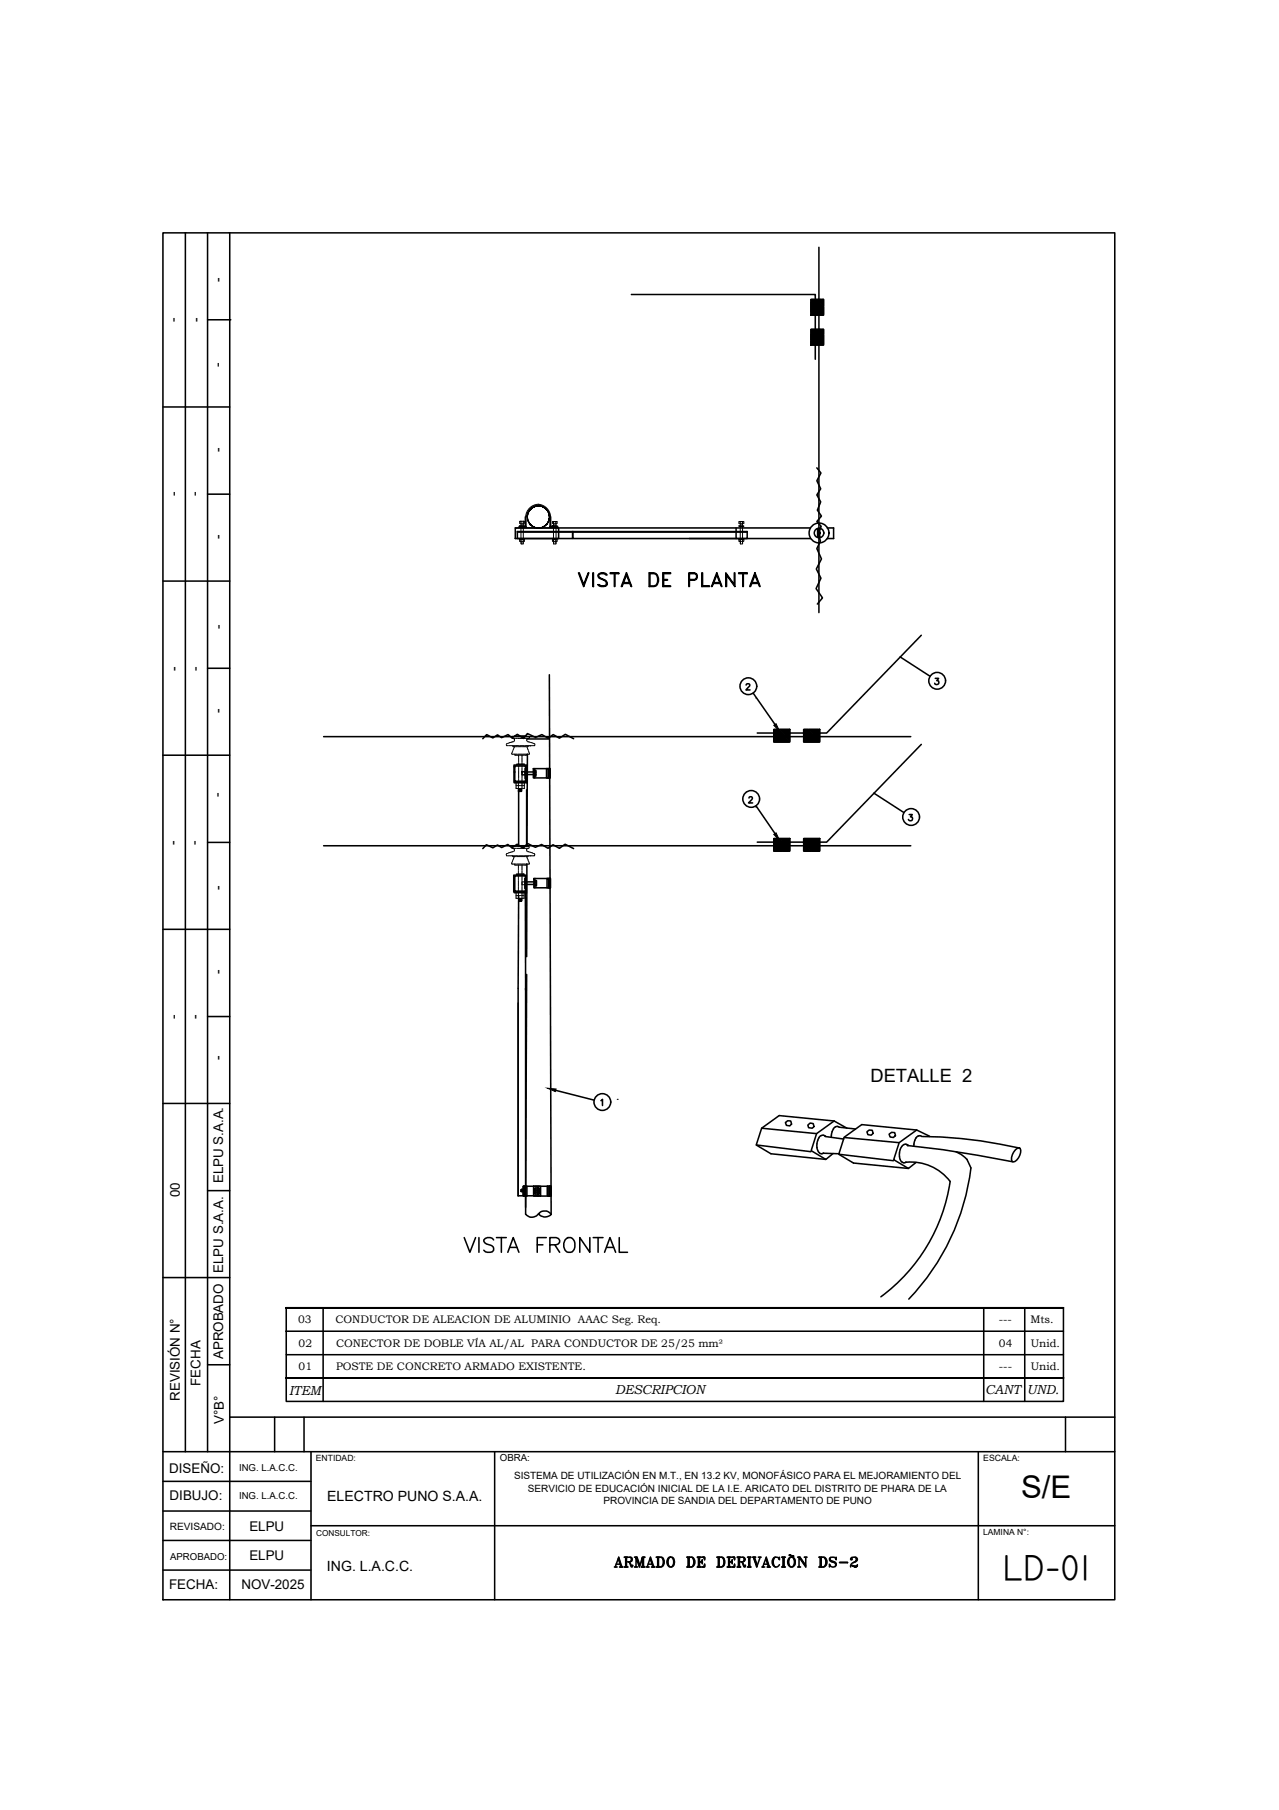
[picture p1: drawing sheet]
<svg xmlns="http://www.w3.org/2000/svg" width="210mm" height="297mm" viewBox="0 0 210 297" stroke-linecap="round" stroke-linejoin="round" font-family="sans-serif">
<!-- layer: 0 -->
<g fill="none" stroke="#000" stroke-width=".25">
<path d="M26.7 38.2h156.3v224.3h-156.3zM30.4 38.2v200M34.1 38.2v200M37.7 38.2v194.4M34.1 52.5h3.6M37.7 52.5h.1M103.6 48.3h30.2v.8M133.1 49.1h2.1v2.6h-2.1zM133.1 54h2.1v2.6h-2.1zM133.1 51.6l.1 .1M133.1 51.5l.3 .2M133.1 51.3l.4 .4"/>
<path d="M133.1 51.1l.6 .6M133.1 50.9l.8 .8M133.1 50.7l1 1M133.1 50.6l1.1 1.1M133.1 50.4l1.3 1.3M133.1 50.2l1.5 1.5M133.1 50.1l1.7 1.6M133.1 49.9l1.8 1.8M133.1 49.7l2 2M133.1 49.6l2.1 2M133.1 49.4l2.1 2M133.1 49.2l2.1 2.1"/>
<path d="M133.1 56.5l.1 .1M133.1 56.4l.3 .2M133.1 56.2l.4 .4M133.1 56l.6 .6M133.1 55.8l.8 .8M133.1 55.7l1 .9M133.1 55.5l1.1 1.1M133.1 55.3l1.3 1.3M133.1 55.1l1.5 1.5M133.1 55l1.7 1.6M133.1 54.8l1.8 1.8M133.1 54.6l2 2"/>
<path d="M133.1 54.5l2.1 2M133.1 54.3l2.1 2M133.1 54.1l2.1 2.1M133.2 49.1l2 2M133.2 54l2 2M133.4 49.1l1.8 1.8M133.4 54l1.8 1.8M133.5 49.1l1.7 1.6M133.5 54l1.7 1.7M133.7 49.1l1.5 1.5M133.7 54l1.5 1.5M133.8 51.7v2.3"/>
<path d="M133.8 56.6v2.4M133.9 49.1l1.3 1.3M133.9 54l1.3 1.3M134.1 49.1l1.1 1.1M134.1 54l1.1 1.1M134.2 49.1l1 .9M134.2 54l1 1M134.4 40.6v59.9M134.4 49.1l.8 .8M134.4 54l.8 .8M134.6 49.1l.6 .6M134.6 54l.6 .6"/>
<path d="M134.7 49.1l.5 .4M134.7 54l.5 .4M134.9 49.1l.3 .2M134.9 54l.3 .3M135.1 49.1l.1 .1M135.1 54l.1 .1M26.7 66.8h11M134.1 76.8l.6 .8-.6 1.3 .6 1.3-.6 1 .6 1.2-.6 1.3 .7 1-.7 .9 .7 .8-.5 1.1 .3 1.3-.5 1.2 .7 1.7-.8 1.7 .7 1.5-.8 1.7 1.1 1.5-.9 1M26.7 95.4h11M34.1 81.1h3.6M84.6 86.6h7.1v1.8h-7.1zM84.6 86.6h48.4"/>
<path d="M84.9 87.2h9.1v1.2h-9.1zM84.9 87.3h9.1M86.2 86.5h.1M86.2 84.8v1.6h-1v.1h1.1M90.2 86.4h.1M90.4 86.5h.1M90.4 84.8v1.6h1.1v.1h-1.3M94 87.2h28.6v1.2h-28.6zM94 87.3h28.6M113.1 88.4h19.9M120.8 86.6v1.8M134.2 86.9h.1"/>
<path d="M134.2 86.9v1.2M134.2 88.1l.2 .1 .1-.1M134.2 86.9l.2-.2 .1 .2M134.5 86.9v1.2h-.2M135.7 86.6h1.1v1.8h-1.1M34.1 109.7h3.6M90.2 110.7l.3 88.6M122.5 112.4a.3 .3 0 0 1 .3-.2 .3 .3 0 0 1 .2 .3l-.6 .7h.7M123.6 113.7l3.6 5.2M127 119.7h2.6v2.1h-2.6zM127 119.9l1.8 1.9M127 119.7l2 2.1"/>
<path d="M127.1 119.7l2.1 2.1M127.3 119.7l2.1 2.1M127.5 119.7l2 2.1M127.6 119.7l2 2M127.8 119.7l1.8 1.8M128 119.7l1.6 1.6M128.2 119.7l1.4 1.4M128.3 119.7l1.3 1.3M128.5 119.7l1.1 1.1M128.7 119.7l.9 .9M128.8 119.7l.8 .7M129 119.7l.6 .6"/>
<path d="M129.2 119.7l.4 .4M129.4 119.7l.2 .2M129.5 119.7h.1M131.9 119.7h2.6v2.1h-2.6zM131.9 119.9l1.9 1.9M131.9 119.7l2 2.1M132 119.7l2.1 2.1M132.2 119.7l2.1 2.1M132.4 119.7l2 2.1M132.5 119.7l2 2M132.7 119.7l1.8 1.8M132.9 119.7l1.6 1.6"/>
<path d="M133.1 119.7l1.4 1.4M133.3 119.7l1.2 1.3M133.4 119.7l1.1 1.1M133.6 119.7l.9 .9M133.8 119.7l.7 .7M133.9 119.7l.6 .6M134.1 119.7l.4 .4M134.3 119.7l.2 .2M134.5 119.7h.1M147.7 107.8l4.9 3.2M151.2 104.3l-15.5 16h-1.2M153.5 111.3h.5l-.3 .4a.34 .34 0 0 1 .4 .3 .34 .34 0 0 1-.3 .4 .34 .34 0 0 1-.4-.3"/>
<path d="M26.7 123.9h11M34.1 138.2h3.6M53.1 120.9h96.4M53.1 138.8h96.4M79.2 139.3l.6-.7 1.1 .5 .7-.4 .7 .4 1-.5 .7 .5 .9-.6 1 .7 .7-.8 1.3 .7 1-.5 1 .6 .8-.6 1.1 .6 .9-.7 1.4 .8M79.2 121.2l.7-.6 1 .5 .7-.5 .7 .5 1.1-.5 .6 .5 .9-.6 1 .7 .7-.8 1.3 .6 1-.4 1 .5 .9-.5 1 .5 1-.6 1.3 .7M84.4 125.8h.1M84.4 126.7h.1M84.4 128.3v.2h1.8v-.2M84.5 125.7h1.8v2.5h-1.8zM84.8 125.5v-.1h1.2v.1M85.1 129.6v9.2"/>
<path d="M85.7 126.6h.5v.6h-.5zM86.3 126.1h-.1v1.7h.1M86.4 128.3v-2.8h-2v2.8h2v.2M86.4 129.6v9.2M86.5 126.7h1M86.5 127.1h1M86.6 121.3h3.6M86.6 123.8l-.1 15.1M87.5 126.1h2.7v1.6h-2.7zM87.7 126.4h.3v1h-.3M87.7 126.1v1.6M87.7 126.7h.3"/>
<path d="M87.7 127.1h.3M89.7 126.1h.5v1.6h-.5zM89.9 126.1v1.6M90.1 126.1v1.6M90.2 126.1v1.6M122.9 131l.1-.2h.3l.2 .2-.7 .8h.7M124.1 132.2l3.1 4.6M124.3 120.3h2.7l1.5 1.5M124.3 138.2h2.7l1.5 1.5M127 137.6h2.6v2.1h-2.6zM127 139.6l.1 .1M127 139.4l.3 .3"/>
<path d="M127 139.2l.5 .5M127 139.1l.6 .6M127 138.9l.8 .8M127 138.7l1 1M127 138.5l1.1 1.2M127 138.4l1.3 1.3M127 138l1.7 1.7M127 137.9l1.8 1.8M127 137.7l2 2M127 121.7l.1 .1M127 121.5l.3 .3M127 121.3l.5 .5"/>
<path d="M127 121.1l.6 .7M127 121l.8 .8M127 120.8l1 1M127 120.6l1.1 1.2M127 120.5l1.3 1.3M127 120.1l1.7 1.7M127.1 137.6l2.1 2.1M127.3 137.6l2.1 2.1M127.5 137.6l2 2.1M127.6 137.6l2 2M127.8 137.6l1.8 1.8M128 137.6l1.6 1.6"/>
<path d="M128.2 137.6l1.4 1.5M128.3 137.6l1.3 1.3M128.5 137.6l1.1 1.1M128.7 137.6l.9 .9M128.8 137.6l.8 .8M129 137.6l.6 .6h2.3l1.5 1.5M129.2 137.6l.4 .4M129.4 137.6l.2 .2M129.5 137.6l.1 .1M129.6 120.3h2.3l1.5 1.5M131.9 137.6h2.6v2.1h-2.6zM131.9 139.6l.1 .1"/>
<path d="M131.9 139.4l.3 .3M131.9 139.2l.5 .5M131.9 139.1l.6 .6M131.9 138.9l.8 .8M131.9 138.7l1 1M131.9 138.5l1.1 1.2M131.9 138.4l1.4 1.3M131.9 138l1.7 1.7M131.9 137.9l1.9 1.8M131.9 137.7l2 2M131.9 121.7l.1 .1M131.9 121.5l.3 .3"/>
<path d="M131.9 121.3l.5 .5M131.9 121.1l.6 .7M131.9 121l.8 .8M131.9 120.8l1 1M131.9 120.6l1.1 1.2M131.9 120.5l1.4 1.3M131.9 120.1l1.7 1.7M132 137.6l2.1 2.1M132.2 137.6l2.1 2.1M132.4 137.6l2 2.1M132.5 137.6l2 2M132.7 137.6l1.8 1.8"/>
<path d="M132.9 137.6l1.6 1.6M133.1 137.6l1.4 1.5M133.3 137.6l1.2 1.3M133.4 137.6l1.1 1.1M133.6 137.6l.9 .9M133.8 137.6l.7 .8M134.1 137.6l.4 .4M134.3 137.6l.2 .2M134.5 137.6v.1M143.4 130.2l4.9 3.1M149.2 133.7h.5l-.3 .4a.34 .34 0 0 1 .4 .3 .34 .34 0 0 1-.3 .3 .34 .34 0 0 1-.4-.2M151.2 122.2l-15.5 16h-1.2l-.6-.6"/>
<path d="M26.7 152.5h11M84.3 143.9h.1M84.4 146.4v.1h1.7v-.1M84.5 143.7h1.8v2.5h-1.8zM84.8 143.6v-.1h1.2v.1M85.1 147l-.1 49.2h1.5M86.2 144.1h-.1v1.7h.1M86.2 146.4l.1 51.7M86.4 146.4v-2.8h-2.1v2.8h2.1v.2M86.4 159.9l-.1 39.4M86.5 141.8l-.1 15.2M86.5 144.7h1.1"/>
<path d="M86.5 145.1h1.1M87.6 144.2h2.7v1.5h-2.7zM87.8 144.5h.2v.9h-.2M87.8 144.2v1.5M87.8 144.8h.2M87.8 145.1h.2M89.8 144.2h.5v1.5h-.5zM90 144.2v1.5M90.1 144.2v1.5M90.2 145.7v-1.5v1.5M90.2 144.2v1.5M90.3 144.2v1.5"/>
<path d="M34.1 166.8h3.6M91.2 178.9l6.3 1.6M26.7 181.1h11M34.1 195.4h3.6M85.6 195.2h.2v.4h-.2zM85.6 195.4h.2M85.9 194.7h.6v1.5h-.6zM85.9 194.7h2.8v1.5h-2.8zM85.9 195.3h-.4v.2h.4M85.9 194.7v1.5M86 194.7v1.5M86.1 194.7v1.5"/>
<path d="M86.2 194.7v1.5M87.6 194.7h2.8v1.6h-2.8zM87.7 195.7h.3M87.7 195.3h.3M88 195h-.3v.9h.3M88 194.7v1.5M88.2 194.7v1.6M88.3 195h.3v.9h-.3M88.3 194.7v1.6M88.3 195.7h.3M88.4 199.2a1.31 1.31 0 0 1-2.1 .1M88.4 199.2a1.31 1.31 0 0 1 2.1 .1 1.39 1.39 0 0 1-2.1-.1z"/>
<path d="M88.6 195.3h-.3v.4M89.8 194.7h.6v1.6h-.6zM90.1 194.7v1.6M90.2 194.7v1.6M90.3 194.7v1.6M90.4 194.7v1.6M98.6 180.6l.3-.2v1M127.9 183.1l9 .9M128.9 184.2l.4-.3 .5 .1 .1 .5-.3 .3-.5-.1zM133.6 184.9l-.1-.5-.5-.1-.4 .3 .1 .5 .6 .1 .3-.3M135.2 189.3h2.5M135.4 186.5l3.1 .4"/>
<path d="M137.7 185l2.7 .3M141.4 184.6l9 .8M142.3 185.7l.3-.3 .6 .1 .1 .5-.3 .3-.6-.1zM146.9 186.4l-.3 .3-.5-.1-.2-.5 .4-.3 .5 .1 .2 .5M148.7 190.7a8.1 8.1 0 0 1 7.2 3.2 28.7 28.7 0 0 1-11.3 18.9M148.9 188h.1M156.9 189l.9 .5 .9 .8M158.7 190.3l.6 1.4M159.3 191.7a37.8 37.8 0 0 1-10.2 21.5M166.8 188.6l.5-.2a1.7 1.7 0 0 1-.9 2.3l-.2-.1a1.7 1.7 0 0 1 .6-2zM26.7 209.7h11M46.9 214.6h127.6h-127.6h127.6v15.4h-127.5v-15.4"/>
<path d="M46.9 218.5h127.6M53 214.6v15.4M161.4 214.6v15.4M168.2 214.6v15.4M26.7 238.2h156.3M34.1 224h3.6M45.1 232.6v5.6M46.9 226.1h127.6M47 222.3h127.5M49.9 232.6v5.6M51 238.2v24.3M81.2 238.2v24.3"/>
<path d="M160.6 238.2v24.3M174.9 232.6v5.6M183 232.6h-145.3v29.9M26.7 257.7h24.3M26.7 252.8h24.3M26.7 248h24.3M26.7 243.1h24.3M51 250.4h132M100.8 257.2h.5M100.9 257.2l.1-.1 .1 .1M101 257.1l.5-1.5 .6 1.6M101.1 256.7h.7"/>
<path d="M101.5 255.8l.4 1.4M101.5 255.8l.5 1.4M101.7 257.2h.5M101.9 257.1l-.1 .1M101.9 257l-.1 .2M102 257l.1 .2M102.4 255.6h1l.3 .1v.3l-.1 .2-.8 .1M102.4 257.2h.7M102.5 255.6h.2M102.6 255.6l.1 .1M102.7 255.6v1.6M102.7 257.1l-.2 .1"/>
<path d="M102.7 257l-.1 .2M102.8 255.6v1.5M102.8 255.6v1.6M102.8 257l.1 .2M102.8 257.1l.2 .1M102.9 255.6l-.1 .1M103 255.6h-.2M103.2 256.3l.2 .2 .2 .7h.1l.1-.3M103.3 256.4l.4 .6 .1-.1M103.4 255.6l.2 .2v.3l-.2 .2M103.5 256.9l.2 .2M103.6 255.7l.1 .1-.1 .3"/>
<path d="M104.1 257.2h.5M104.1 255.6h.4l.5 1.3M104.2 257.2l.2-.1 .1 .1M104.2 255.6h.2M104.4 257.1v-1.5l.5 1.6 .5-1.6v1.6M104.5 255.6l.4 1.3M105.2 257.2h.7M105.4 255.6h.5M105.4 257.1l-.1 .1M105.4 257v.2M105.5 255.6v1.5M105.6 255.6v1.6"/>
<path d="M105.6 257l.1 .2M105.6 257.1l.2 .1M105.7 255.6l-.1 .1M105.8 255.6h-.2M106.1 257.2h.4M106.2 257.2v-.1l.2 .1M106.2 257.1l.6-1.5 .5 1.6M106.4 256.7h.7M106.7 255.8l.5 1.4M106.8 255.8l.4 1.4M106.9 257.2h.6M107.2 257.1l-.2 .1"/>
<path d="M107.2 257l-.1 .2M107.2 257l.2 .2M107.7 255.6h.7a.85 .85 0 0 1 .6 .8 .85 .85 0 0 1-.6 .8h-.7M107.8 255.6h.1M107.9 255.6v.1M107.9 255.6v1.6M107.9 257.1l-.1 .1M107.9 257v.2M108 255.6v1.5M108.1 255.6v1.6M108.1 257v.2M108.1 257.1l.1 .1"/>
<path d="M108.1 255.6v.1M108.2 255.6h-.1M108.4 255.6a.95 .95 0 0 1 0 1.6M108.8 255.8l.1 .3-.1 .8M109.7 255.8a.96 .96 0 0 0 0 1.1M109.8 255.6a.62 .62 0 0 1 .6 0 .62 .62 0 0 1 .3 .6v.2a.62 .62 0 0 1-.3 .7 .62 .62 0 0 1-.6 0l-.2-.2a1.05 1.05 0 0 1 .2-1.3zM110 255.6a.95 .95 0 0 0-.3 1.3l.3 .3M110.2 255.6a1 1 0 0 1 0 1.6M110.5 255.8l.1 .3-.1 .8M112.7 255.6h.8a.85 .85 0 0 1 .6 .8 .85 .85 0 0 1-.6 .8h-.8M112.8 255.6h.1M112.8 255.6l.1 .1"/>
<path d="M112.9 255.6v1.6M112.9 257.1l-.1 .1M112.9 257l-.1 .2M113 255.6v1.5M113.1 255.6v1.6M113.1 257l.1 .2M113.1 257.1l.1 .1M113.2 255.6l-.1 .1M113.2 255.6h-.1M113.5 255.6a.95 .95 0 0 1 .3 1.3l-.3 .3M113.8 255.8a.96 .96 0 0 1 0 1.1M114.4 255.6h1.2v.4v-.4"/>
<path d="M114.4 257.2h1.2v-.5v.5M114.5 255.6h.1M114.5 255.6l.1 .1M114.6 255.6v1.6M114.6 257.1l-.1 .1M114.6 257l-.1 .2M114.7 255.6v1.5M114.8 255.6v1.6M114.8 256.3h.5M114.8 257l.1 .2M114.8 257.1l.2 .1M114.9 255.6l-.1 .1"/>
<path d="M115 255.6h-.2M115.3 256v.6l-.1-.3zM115.3 256.1l-.2 .2 .2 .1M115.3 256.2l-.3 .1 .3 .1M115.3 255.6h.3M115.4 255.6l.2 .1M115.5 255.6l.1 .2M115.6 257.1l-.3 .1M115.6 257l-.2 .2M115.6 256.9l-.1 .3M117.6 255.6h.8a.85 .85 0 0 1 .6 .8 .85 .85 0 0 1-.6 .8h-.8M117.7 255.6h.2"/>
<path d="M117.8 255.6l.1 .1M117.9 255.6v1.6M117.9 257.1l-.2 .1M117.9 257l-.1 .2M118 255.6v1.5M118 255.6v1.6M118 257l.1 .2M118 257.1l.2 .1M118.1 255.6l-.1 .1M118.2 255.6h-.2M118.4 255.6a.95 .95 0 0 1 0 1.6M118.7 255.8l.2 .3-.2 .8"/>
<path d="M119.3 255.6h1.3v.4l-.1-.4M119.3 257.2h1.3v-.5l-.1 .5M119.4 255.6h.2M119.5 255.6l.1 .1M119.6 255.6v1.6M119.6 257.1l-.2 .1M119.6 257l-.1 .2M119.7 255.6v1.5M119.7 256.3h.5M119.7 255.6v1.6M119.7 257l.1 .2M119.7 257.1l.2 .1"/>
<path d="M119.8 255.6l-.1 .1M119.9 255.6h-.2M120.2 256v.6zM120.2 256.1l-.2 .2 .2 .1M120.2 256.2l-.3 .1 .3 .1M120.2 255.6h.4M120.3 255.6l.3 .1M120.4 255.6l.2 .2M120.6 257.1l-.4 .1M120.6 257l-.3 .2M120.6 256.9l-.2 .3M121 255.6h1.1a.38 .38 0 0 1 0 .6l-.7 .1"/>
<path d="M121 257.2h.6M121 255.6h.2M121.1 255.6l.1 .1M121.2 255.6v1.6M121.2 257.1l-.2 .1M121.2 257l-.1 .2M121.3 255.6v1.5M121.4 255.6v1.6M121.4 257v.2M121.4 257.1l.1 .1M121.4 255.6v.1M121.5 255.6h-.1"/>
<path d="M121.7 256.3l.1 .1 .3 .8h.2v-.3M121.8 256.4l.3 .5 .1 .1 .1-.1M121.9 255.6l.2 .2v.3l-.2 .2M122 256.9l.3 .2M122.1 255.7l.1 .1-.1 .3M122.7 257.2h.6M122.7 255.6h.6M122.8 255.6h.1M122.8 255.6l.1 .1M122.9 255.6v1.6M122.9 257.1l-.1 .1M122.9 257l-.1 .2"/>
<path d="M123 255.6v1.5M123 255.6v1.6M123 257l.1 .2M123 257.1l.2 .1M123.1 255.6l-.1 .1M123.2 255.6h-.2M123.5 255.6h.5M123.6 255.6l.1 .1M123.6 255.6l.6 1.6-.5-1.6M123.8 255.6l.5 1.3M123.9 255.6l-.1 .1M124 255.6h-.2"/>
<path d="M124.4 255.6h.5M124.6 255.6h.2M124.7 255.6l-.5 1.6M125 257.2h.5M125.1 257.2l.1-.1 .1 .1M125.2 257.1l.6-1.5 .5 1.6M125.3 256.7h.8M125.7 255.8l.4 1.4M125.8 255.8l.4 1.4M125.9 257.2h.5M126.1 257.1l-.1 .1M126.1 257v.2"/>
<path d="M126.2 257l.2 .2M127 255.8a.96 .96 0 0 0 0 1.1M127.3 255.6a.95 .95 0 0 0-.3 1.3l.3 .3M127.8 255.8l.1-.2v.4a.61 .61 0 0 0-.6-.4 .61 .61 0 0 0-.6 .5 .67 .67 0 0 0 .3 .9 .67 .67 0 0 0 .9-.2M128.3 257.2h.6M128.3 255.6h.6M128.3 255.6h.2M128.4 255.6l.1 .1M128.5 255.6v1.6M128.5 257.1l-.2 .1M128.5 257l-.1 .2M128.6 255.6v1.5"/>
<path d="M128.7 255.6v1.6M128.7 257l.1 .2M128.7 257.1l.1 .1M128.8 255.6l-.1 .1M128.8 255.6h-.1M129.4 255.8a.63 .63 0 0 1 .9-.2 .63 .63 0 0 1 .2 .8 .62 .62 0 0 1-.6 .8 .62 .62 0 0 1-.6-.8zM129.5 255.2l.8 .2-.8-.2 .2 .1M129.5 255.8a.96 .96 0 0 0 0 1.1M129.8 255.6a.95 .95 0 0 0-.3 1.3l.3 .3M130 255.6a1 1 0 0 1 0 1.6M130.3 255.8a.96 .96 0 0 1 0 1.1M130.9 257.2h.5"/>
<path d="M130.9 255.6h.4l.9 1.3M131 257.2l.1-.1 .2 .1M131 255.6h.1M131.2 255.6l1 1.3M132 255.6h.4M132.1 255.6h.3M132.2 255.6v1.6l-1.1-1.6v1.5M134.4 255.6h.8a.85 .85 0 0 1 .5 .8 .85 .85 0 0 1-.5 .8h-.8M134.4 255.6h.2M134.5 255.6l.1 .1M134.6 255.6v1.6M134.6 257.1l-.2 .1"/>
<path d="M134.6 257l-.1 .2M134.7 255.6v1.5M134.8 255.6v1.6M134.8 257l.1 .2M134.8 257.1l.1 .1M134.9 255.6l-.1 .1M134.9 255.6h-.1M135.2 255.6a1 1 0 0 1 0 1.6M135.5 255.8a.96 .96 0 0 1 0 1.1M136.2 256l.1 .1 .8 .3v.2M136.3 255.6l-.1 .2 .1 .3 .6 .2a.48 .48 0 0 1 .2 .7 .48 .48 0 0 1-.7 .1l-.3-.4v.5l.1-.3M137.1 255.8l.1-.2v.4a.64 .64 0 0 0-1.1-.2l.1 .3 .7 .3a.41 .41 0 0 1 .2 .7"/>
<path d="M137.8 256.4h1.3zM139.7 255.8l.1 .1zM139.7 255.8l.2 .1h-.3a.57 .57 0 0 1 .6-.4 .57 .57 0 0 1 .5 .5 1.08 1.08 0 0 1-.8 .5l-.3 .4v.3M140.3 255.6h.1a.52 .52 0 0 1-.1 .7l-.3 .1M140.5 255.7l.1 .1-.1 .3M140.7 256.9l-1.1 .1M140.7 256.8l-.2 .4h-.3l-.3-.3 .3 .2 .4-.1"/>
<circle cx="134.4" cy="87.5" r="1.63"/>
<circle cx="134.4" cy="87.5" r=".78"/>
<circle cx="134.4" cy="87.5" r=".19"/>
<circle cx="122.8" cy="112.6" r="1.38"/>
<circle cx="153.8" cy="111.7" r="1.38"/>
<circle cx="123.3" cy="131.1" r="1.38"/>
<circle cx="149.5" cy="134.1" r="1.38"/>
<circle cx="98.9" cy="180.9" r="1.38"/>
</g>
<!-- layer: TRAZO EXISTENTE -->
<g fill="none" stroke="#000" stroke-width=".16">
<path d="M83.1 122.2v.1M83.1 122.3l.2 .1M83.2 122.1h-.1M83.3 122l-.2 .1M83.3 122h.1M83.3 122.4h.1M83.5 139.9l-.1 .1M83.5 122.4h.1M83.6 121.9h-.1M83.6 122.4h.2M83.7 139.9h-.1M83.7 121.9h-.1"/>
<path d="M83.8 139.9h-.1M83.8 122.4h.1M83.8 121.8l-.1 .1M83.9 122.4h.2M84 139.1v.1M84 123.6l.1 .2M84 121v.1M84 121.8h-.1M84 138.9v.1M84 120.9v.1M84.1 139.2h.1M84.1 120.8h.2"/>
<path d="M84.1 121.1v.1M84.1 123.3l-.1 .3M84.1 122.4h.1M84.1 139.2h.2zM84.1 122.4l.2 .1M84.1 121.2h.2zM84.1 123.2v.1M84.2 123.8h.1M84.2 139.8l-.4 .1M84.3 138.9h-.2M84.3 121.7l-.3 .1M84.3 122.9l-.1 .2"/>
<path d="M84.3 122.4h.1M84.3 139.3h.1M84.3 121.2l.1 .1M84.3 139.2h.1M84.3 123.8h.1M84.3 122.8v.1M84.3 122.5l.1 .1M84.3 121.2h.1M84.3 120.8h.1M84.4 139.7h-.1M84.4 139.4v.1M84.4 121.6l-.1 .1"/>
<path d="M84.4 121.4h.1M84.4 122.6v.1M84.4 122.4h.1M84.4 139.5v.1M84.4 121.5v.1M84.4 139.2h.2M84.4 138.9h.2M84.5 122.5h.1M84.5 121.2h.1M84.5 120.8h.1M84.6 138.8l-.3 .1M84.6 120.8h-.2"/>
<path d="M84.6 123.8h-.1v.1h.2M84.6 122.4h.1M84.6 138.8h.1M84.6 139.2h.1M84.6 138.9h.1M84.6 120.8h.1M84.6 123.8h.1M84.6 122.5h.1M84.7 121.2h.1M84.7 128.5h.1M84.7 128.6v.1M84.7 128.7v.1"/>
<path d="M84.7 128.8v.2M84.7 129v.1M84.7 129.2v.1M84.7 129.3l.1 .1M84.7 128.9h.1M84.7 123.9h.1M84.7 122.4h.1M84.8 138.8h.1M84.8 139.2h.1M84.8 138.9h.1M84.8 120.8h.1M84.8 123.8h.1"/>
<path d="M84.8 122.5h.1M84.8 121.2h.1M84.9 128.9h.1M84.9 129.4h.1M84.9 123.9h.1M84.9 122.4h.1M84.9 138.8h.1M84.9 139.2h.3M84.9 138.9h.1M84.9 120.8h.1M84.9 123.8h.1M84.9 122.5h.1"/>
<path d="M84.9 121.2h.3M85 123.9l.1 .1M85 122.4h.1M85 128.9h.1M85 129.4h.1M85.1 128.5h.1M85.1 128.6v.1M85.1 128.7v.1M85.1 128.8v.2M85.1 129v.1M85.1 129.2v.1M85.1 129.3v.1"/>
<path d="M85.1 138.8h.1M85.1 138.9h.1M85.1 120.8h.1M85.1 123.8h.1M85.1 122.5h.1M85.1 124.1v.1M85.1 124.2v.1M85.1 124.4v.1M85.1 124.5v.2M85.1 124.7v.1M85.1 124.8v.2M85.1 125v.1"/>
<path d="M85.1 125.2v.1M85.1 125.3v.1M85.1 125.7v.1M85.1 125.8v.1M85.1 126v.1M85.1 126.1v.2M85.1 126.3v.1M85.1 126.4v.2M85.1 126.6v.1M85.1 126.7v.2M85.1 126.9v.1M85.1 127.1v.1"/>
<path d="M85.1 127.2v.1M85.1 127.4v.1M85.1 127.5v.1M85.1 127.7h.1M85.1 127.8v.1M85.1 128v.1M85.1 128.1v.1M85.2 129.8v.1h.3M85.2 128.9h.1M85.2 129.5v.1M85.2 129.7v.1M85.2 123.9h.1"/>
<path d="M85.2 122.4h.1M85.2 129.5h.1M85.2 129.6v.1M85.2 138.8h.1M85.2 139.2h.1M85.2 138.9h.1M85.2 120.8h.1M85.2 123.8h.1M85.2 122.5h.1M85.2 121.2h.1M85.3 129.4l-.1 .1M85.3 128.9h.1"/>
<path d="M85.3 129.4h.1M85.3 123.9h.1M85.3 122.4h.1M85.4 138.8h.1M85.4 139.2h.1M85.4 138.9h.1M85.4 120.8h.1M85.4 123.8h.1M85.4 122.5h.1M85.4 121.2h.1M85.5 128.9h.1M85.5 129.4h.1"/>
<path d="M85.5 123.9h.1M85.5 122.4h.1M85.5 139.2h.1M85.5 129.5h.1M85.5 129.6v.1M85.5 129.7v.1M85.5 138.8h.1M85.5 138.9h.1M85.5 120.8h.1M85.5 123.8h.1M85.5 122.5h.1M85.5 121.2h.1"/>
<path d="M85.6 129.8v.1M85.6 129.5v.1M85.6 129.7v.1M85.6 128.9h.1M85.6 123.9h.1M85.6 122.4h.1M85.7 123.9v.1M85.7 124.1v.1M85.7 124.2v.1M85.7 124.4v.1M85.7 124.5v.2M85.7 124.7v.1"/>
<path d="M85.7 124.8v.2M85.7 125v.1M85.7 125.2v.1M85.7 125.3v.1M85.7 125.7v.1M85.7 125.8v.1M85.7 126v.1M85.7 126.1v.2M85.7 126.3v.1M85.7 126.4v.2M85.7 126.6v.1M85.7 126.7v.2"/>
<path d="M85.7 126.9v.1M85.7 127.1v.1M85.7 127.2v.1M85.7 127.4v.1M85.7 127.5v.1M85.7 127.7h.1M85.7 127.8v.1M85.7 128v.1M85.7 128.1v.1M85.7 128.5h.1M85.7 128.6v.1M85.7 128.7v.1"/>
<path d="M85.7 128.8v.2M85.7 129v.1M85.7 129.2v.1M85.7 129.3v.1M85.7 138.8h.1M85.7 139.2h.1M85.7 138.9h.1M85.7 121.2h.1M85.7 129.4l-.1 .1M85.7 120.8h.1M85.7 123.8h.1M85.7 122.5h.1"/>
<path d="M85.8 123.9h.1M85.8 122.4h.1M85.8 128.9h.1M85.8 129.4h.1M85.8 138.8h.1M85.8 139.2h.1M85.8 138.9h.1M85.8 120.8h.2M85.8 123.8h.2M85.8 122.5h.2M85.8 121.2h.1M85.9 128.9h.1"/>
<path d="M85.9 123.9h.1M85.9 122.4h.1M86 138.8h.1M86 139.2h.1M86 138.9h.1M86 120.8h.1M86 123.8h.1M86 122.5h.1M86 121.2h.1M86 128.5h.1M86 128.6v.1M86 128.7v.1"/>
<path d="M86 128.8v.2M86 129v.1M86 129.2v.1M86 129.3l-.1 .1M86.1 123.9h.1M86.1 122.4h.1M86.1 138.8h.1M86.1 139.2h.1M86.1 138.9h.1M86.1 120.8h.2M86.1 123.8h.2M86.1 122.5h.2"/>
<path d="M86.1 121.2h.2M86.2 122.4h.1M86.3 139.2h.1M86.3 138.8l.3 .1M86.3 123.8l.1 .1h-.2M86.3 120.8h.3M86.3 138.9h.1M86.3 122.5h.1M86.3 121.2h.1M86.3 120.8h.1M86.4 122.4h.1M86.4 139.4v.1"/>
<path d="M86.4 139.5l.1 .1M86.4 121.5l.1 .1M86.4 139.2h.1M86.4 121.2h.2M86.5 139.7h.1M86.5 121.4h-.1M86.5 123.8h.1M86.5 121.6l.1 .1M86.5 122.6v.1M86.5 122.4h.1M86.6 139.3h-.1M86.6 121.2l-.1 .1"/>
<path d="M86.6 122.5l-.1 .1M86.6 122.8v.1M86.6 139.2h.1zM86.6 139.8h.2M86.6 138.9h.2M86.6 121.2h.1zM86.6 121.7l.3 .1M86.6 120.8h.2M86.6 122.9v.1M86.6 123.8h.1M86.7 123v.1M86.7 122.4h.1"/>
<path d="M86.7 123.2l.1 .1M86.7 122.4l-.1 .1M86.8 139.2h-.1M86.8 123.3l.1 .3M86.8 138.9l.1 .1M86.8 121.1l-.1 .1M86.9 139.1l-.1 .1M86.9 120.9v.1M86.9 122.4h.1M86.9 121v.1M86.9 123.6v.2h-.1M86.9 139.8l.1 .1"/>
<path d="M86.9 121.8h.1M87 122.4h.1M87 139.9h.1M87.1 121.8l.1 .1M87.2 122.4h.1M87.2 139.9h.1M87.2 121.9h.1M87.3 122.4h.1M87.3 139.9l.1 .1M87.3 121.9h.1M87.4 122.4h.1M87.5 122h.1"/>
<path d="M87.6 122l.2 .1M87.7 122.3l-.1 .1M87.8 122.2v.1M83.1 140.2v.1M83.1 140.4h.2M83.3 140.1l-.2 .1M83.3 140.4h.1M83.4 140l-.1 .1M83.5 140.4h.1M83.6 140.4h.1M83.8 140.4h.1M83.9 140.4h.1"/>
<path d="M84 141.7v.1h.1M84 141.5v.1M84.1 140.4h.1M84.1 141.4v.1M84.1 140.4l.1 .2M84.1 141.8h.2M84.1 141.3h.1M84.2 140.6h.1M84.2 141.1l-.1 .1M84.2 140.4h.1M84.3 141h-.1M84.3 141.8h.1"/>
<path d="M84.3 140.8v.1M84.3 140.6h.1M84.4 140.7l-.1 .1M84.4 140.4h.1M84.4 140.6h.2M84.5 140.4h.2M84.6 141.8h-.2l.1 .2h.2M84.6 141.8h.1M84.6 140.6h.1M84.7 147h.1M84.7 147.3l.1 .1M84.7 146.5h.1"/>
<path d="M84.7 146.6v.1M84.7 146.8h.1M84.7 146.9v.1M84.7 147.1v.1M84.7 147.2v.1M84.7 142h.1M84.7 140.4h.1M84.8 141.8h.1M84.8 140.6h.1M84.8 142h.1M84.8 140.4h.1M84.9 147h.1"/>
<path d="M84.9 147.4h.1M84.9 141.8h.1M84.9 140.6h.1M85 142l.1 .1M85 147h.1M85 147.4l.1 .1M85 140.4h.1M85.1 142.1v.1M85.1 142.3v.1M85.1 142.4v.1M85.1 142.6v.1M85.1 142.7v.1"/>
<path d="M85.1 142.9v.1M85.1 143v.2M85.1 143.2v.1M85.1 143.3v.2M85.1 143.7v.1M85.1 143.9v.1M85.1 144v.1M85.1 144.2v.1M85.1 144.3v.1M85.1 144.5v.1M85.1 144.6v.1M85.1 144.8v.1"/>
<path d="M85.1 144.9v.2M85.1 145.1v.1M85.1 145.2v.2M85.1 145.4v.1M85.1 145.6v.1M85.1 145.7v.1M85.1 145.9v.1M85.1 146v.1M85.1 146.2h.1M85.1 146.5h.1M85.1 146.6v.1M85.1 146.8h.1"/>
<path d="M85.1 146.9v.1M85.1 147.1v.1M85.1 147.2v.1M85.1 147.3v.1M85.1 141.8h.1M85.1 140.6h.1M85.1 147.9h.1M85.1 147.6v.1M85.1 147.7v.1M85.2 147h.1M85.2 147.9h.2M85.2 147.4h.1"/>
<path d="M85.2 142h.1M85.2 140.4h.1M85.2 147.5v.1M85.2 147.6v.1M85.2 147.8v.1M85.2 141.8h.1M85.2 140.6h.1M85.3 147h.1M85.3 147.4h.1M85.3 142h.1M85.3 140.4h.1M85.4 141.8h.1"/>
<path d="M85.4 140.6h.1M85.4 147.9h.1M85.5 147h.1M85.5 147.4h.1M85.5 142h.1M85.5 140.4h.1M85.5 147.5v.1M85.5 147.6v.1M85.5 147.8v.1M85.5 141.8h.1M85.5 140.6h.1M85.6 142h.1"/>
<path d="M85.6 140.4h.1M85.6 147.9h-.1M85.6 147h.1M85.6 147.6v.1M85.6 147.7v.1M85.7 145.1v.1M85.7 142v.1M85.7 142.1v.1M85.7 142.3v.1M85.7 142.4v.1M85.7 142.6v.1M85.7 142.7v.1"/>
<path d="M85.7 142.9v.1M85.7 143v.2M85.7 143.2v.1M85.7 143.3v.2M85.7 143.7v.1M85.7 143.9v.1M85.7 144v.1M85.7 144.2v.1M85.7 144.3v.1M85.7 144.5v.1M85.7 144.6v.1M85.7 144.8v.3"/>
<path d="M85.7 145.2v.2M85.7 145.4v.1M85.7 145.6v.1M85.7 145.7v.1M85.7 145.9v.1M85.7 146v.1M85.7 146.2h.1M85.7 146.5h.1M85.7 146.6v.1M85.7 146.8h.1M85.7 146.9v.1M85.7 147.1v.1"/>
<path d="M85.7 147.2v.1M85.7 147.3v.1M85.7 141.8h.1M85.7 140.6h.1M85.7 144.7v.1M85.7 147.4l-.1 .1M85.8 147h.1M85.8 147.4h.1M85.8 142h.1M85.8 140.4h.1M85.8 145.2h.1M85.8 144.7h.1"/>
<path d="M85.8 141.8h.1M85.8 140.6h.1M85.9 147h.1M85.9 142h.1M85.9 140.4h.1M85.9 145.2h.1M85.9 144.7h.1M86 141.8h.1M86 140.6h.1M86 146.5h.1M86 146.6v.1M86 146.8h.1"/>
<path d="M86 146.9v.1M86 147.1v.1M86 147.2v.1M86 147.3l-.1 .1M86 142h.2M86 140.4h.2M86.1 144.7v.1M86.1 145.1v.1M86.1 141.8h.1M86.1 140.6h.1M86.1 144.8v.1M86.1 145v.1"/>
<path d="M86.2 140.4h.1M86.3 141.8h.1l-.1 .2h-.1M86.3 140.6h.1M86.3 140.4h.2M86.4 141.8h.2M86.5 140.7v.1M86.5 140.8l.1 .1M86.5 140.4h.1M86.6 140.6h-.1M86.6 141h.1M86.6 141.8h.1M86.6 141.1l.1 .1"/>
<path d="M86.7 141.3h.1M86.8 141.4v.1M86.8 140.4l-.2 .2M86.8 141.5l.1 .1M86.8 140.4h.1M86.9 141.7v.1h-.2M86.9 140.4h.1M87 140.4h.1M87.1 140.4h.1M87.3 140.4h.1M87.4 140.4h.1M87.4 140l.2 .1"/>
<path d="M87.6 140.4h.1M87.6 140.1l.1 .1M87.7 140.4h.1M87.7 140.2v.1"/>
</g>
<g fill="#000" stroke="#000" stroke-width=".16">
<path d="M85.5 147.6v-.1zM85.5 147.7v-.1zM85.5 147.9v-.1z"/>
<path d="M85.2 129.5h.1zM85.2 129.5h.1z"/>
<path d="M85.2 129.7l.1-.1zM85.2 129.6h.1z"/>
<path d="M85.2 129.8l.1-.1zM85.2 129.7h.1z"/>
<path d="M85.3 129.5h.1zM85.3 129.5h.1z"/>
<path d="M85.3 129.7l.1-.1zM85.3 129.6h.1z"/>
<path d="M85.3 129.8l.1-.1zM85.3 129.7h.1z"/>
</g>
<!-- layer: 0 -->
<g fill="none" stroke="#000" stroke-width=".16">
<path d="M85.3 88.5h.7zM85.3 86.3h.7v.1h-.7zM85.3 88.5v.3h.7v-.3M85.3 85.5h.7v.4h-.7zM85.4 88.8h.1v.5h.3v-.5h.1M85.4 88.5h.1M85.4 85.5l.1 .1v-.1M85.5 85.6v2.9M85.5 88.6v.2M85.5 88.8v.4M85.5 86.1h.4M85.8 88.5h.1"/>
<path d="M85.8 85.5l.1 .1v-.1M85.9 85.6v2.9M85.9 88.6v.2M85.9 88.8v.4M86.3 84.8v1.7M88.3 82.9a2.05 2.05 0 0 1 1.9 1.9v1.7M88.3 82.9a2.05 2.05 0 0 0-1.9 1.9M90.4 84.8a2.05 2.05 0 0 0-2.1-2 2.05 2.05 0 0 0-2 2M90.7 88.5h.7zM90.7 85.6h.7v.3h-.7zM90.7 86.3h.7v.1h-.7zM90.7 88.5v.3h.7v-.3"/>
<path d="M90.8 88.8h.1v.5h.3v-.5M90.8 88.5h.1M90.8 85.6h.1M90.8 85.6v2.9M90.8 88.6v.2M90.8 88.8v.4M90.8 86.1h.5M91.2 88.8h.1M91.2 88.5h.1M91.2 85.6h.1M91.2 85.6v.3M91.2 88.6v.2"/>
<path d="M91.3 85.9v2.6M91.3 88.8v.4M91.3 85.6h-.1M121.3 88.5h.8zM121.3 86.3h.8v.1h-.8zM121.3 85.6h.7l.1 .3h-.8zM121.4 88.5l-.1 .1 .1 .2h.6h.1l-.1-.3M121.4 88.5h.1M121.4 85.6h.1M121.5 88.8v.5h.4v-.5v.4M121.5 86.1h.4M121.5 85.6v2.9"/>
<path d="M121.5 88.6v.2M121.5 88.8v.4M121.5 88.8h-.1M121.8 88.8h.1M121.8 88.5l.1 .1M121.8 85.6h.1M121.9 85.6v2.9M121.9 88.5v.3M121.9 85.6h.1"/>
</g>
<g fill="#000" stroke="#000" stroke-width=".16">
<path d="M127 119l.4-.2 .6 1.2zM127 136.9l.4-.2 .6 1.3zM89.9 178.6l1.4 .1-.2 .4z"/>
<path d="M90.2 84.8l-.1 .6zM90.2 84.8l-.1 .6zM90.1 84.3l.1 .5zM90.1 84.3l.1 .5zM89.9 83.8l.2 .5zM89.8 83.8l.3 .5zM89.4 83.3l.4 .5zM89.4 83.3l.4 .5zM88.9 83.1l.5 .2zM88.9 83.1l.5 .3zM88.4 83l.5 .1zM88.4 83l.5 .1zM87.8 83.1l.6-.1zM87.8 83.1l.6-.1zM87.3 83.3l.5-.2zM87.3 83.3l.5-.2zM87.3 83.3l-.4 .5zM86.9 83.8l.4-.4zM86.9 83.8l-.3 .5zM86.9 83.8l-.3 .5zM86.6 84.3l-.1 .5zM86.6 84.3l-.1 .5zM86.5 84.8l.1 .6zM86.6 84.8v.6zM86.6 85.4l.3 .5zM86.6 85.4l.3 .5zM86.9 85.9l.4 .4zM86.9 85.9l.4 .4zM87.3 86.3l.5 .3zM87.3 86.3l.5 .3zM87.8 86.6l.6 .1zM87.8 86.6l.6 .1zM88.4 86.6h.5zM88.4 86.6h.5zM88.9 86.6l.5-.3zM88.9 86.6l.5-.3zM89.4 86.3l.5-.4zM89.4 86.3l.5-.4zM90.1 85.4l-.2 .5zM90.1 85.4l-.3 .5z"/>
</g>
<path d="M124 114.5h.1M124 132.4h.1M101.3 180.4h.1" fill="none" stroke="#000" stroke-width=".17"/>
<!-- layer: Armados BT -->
<g fill="none" stroke="#000" stroke-width=".25">
<path d="M124.1 187.9l9 1.1M127.9 183.1l-2.9 2.1-.9 2.7 2.4 1.4 9 1M134.2 188.8l.3 .4M134.4 186.7l-.3 1 .1 1.1M134.5 189.2l.3 .1h.3M134.8 186.4l-.4 .3M134.8 186.4l.3-.1 .3 .1M135.2 189.2l-.1 .1M135.4 186.4l.1 .1M137.7 185a.81 .81 0 0 0-1.1 .7l-.2 .9M137.7 189.4l8.9 1.1M138.5 186.7l9.1 .8"/>
<path d="M139 185.2l-2.1-1.2-2.9 2-.9 2.8 2.4 1.5 1.2-1M141.4 184.6l-2.9 2-.8 2.8 2.4 1.5 9 .9M147.6 189.8l.1 .5M147.7 190.3l.5 .5h.4M148 188.2l-.4 .8v.8M148.3 187.8h.4l.3 .1M148.3 187.8l-.3 .3M148.7 190.7h-.1M148.9 188l5.8 .7 11.5 2M149 187.9h.1M150.3 186.7l-.2 .7-.1 .6M151.2 186.5l-.4-.1-.5 .4"/>
<path d="M151.2 186.5a74.2 74.2 0 0 1 16.1 1.9M152.5 186.5l-2.1-1.1-2.8 2.1-.9 2.8 2.4 1.5 1.2-1"/>
</g>
<!-- layer: Postes de C.A.C. -->
<path d="M125 185.2l9 .8" fill="none" stroke="#000" stroke-width=".25"/>
<text font-size="6" x="164.7" y="259.3">LD-01</text>
<text font-size="5.7" x="74.8" y="206.7">VISTA FRONTAL</text>
<text font-size="5.3" x="93.8" y="97.4">VISTA DE PLANTA</text>
<text font-size="5.1" x="167.6" y="245.9">S/E</text>
<text font-size="3" x="142.9" y="177.5">DETALLE 2</text>
<g font-size="2.3">
<text x="53.7" y="246.4">ELECTRO PUNO S.A.A.</text>
<text x="53.7" y="257.8">ING. L.A.C.C.</text>
</g>
<g font-size="2.2">
<text x="36.4" y="46.3" transform="rotate(-90 36.4 46.3)">-</text>
<text x="29.2" y="52.9" transform="rotate(-90 29.2 52.9)">-</text>
<text x="32.8" y="52.9" transform="rotate(-90 32.8 52.9)">-</text>
<text x="36.4" y="60.2" transform="rotate(-90 36.4 60.2)">-</text>
<text x="36.4" y="74.2" transform="rotate(-90 36.4 74.2)">-</text>
<text x="29.2" y="81.5" transform="rotate(-90 29.2 81.5)">-</text>
<text x="32.6" y="81.5" transform="rotate(-90 32.6 81.5)">-</text>
<text x="36.5" y="88.5" transform="rotate(-90 36.5 88.5)">-</text>
<text x="36.5" y="103.2" transform="rotate(-90 36.5 103.2)">-</text>
<text x="29.2" y="110.1" transform="rotate(-90 29.2 110.1)">-</text>
<text x="32.8" y="110.1" transform="rotate(-90 32.8 110.1)">-</text>
<text x="36.4" y="117" transform="rotate(-90 36.4 117)">-</text>
<text x="36.4" y="130.8" transform="rotate(-90 36.4 130.8)">-</text>
<text x="29.1" y="138.7" transform="rotate(-90 29.1 138.7)">-</text>
<text x="32.6" y="138.7" transform="rotate(-90 32.6 138.7)">-</text>
<text x="36.4" y="146" transform="rotate(-90 36.4 146)">-</text>
<text x="36.5" y="159.9" transform="rotate(-90 36.5 159.9)">-</text>
<text x="29.2" y="167.2" transform="rotate(-90 29.2 167.2)">-</text>
<text x="32.7" y="167.2" transform="rotate(-90 32.7 167.2)">-</text>
<text x="36.5" y="174" transform="rotate(-90 36.5 174)">-</text>
<text x="29.5" y="196.5" transform="rotate(-90 29.5 196.5)">00</text>
<text x="36.6" y="194.2" transform="rotate(-90 36.6 194.2)">ELPU S.A.A.</text>
<text x="36.6" y="208.9" transform="rotate(-90 36.6 208.9)">ELPU S.A.A.</text>
<text x="32.9" y="227.4" transform="rotate(-90 32.9 227.4)">FECHA</text>
<text x="36.6" y="223.1" transform="rotate(-90 36.6 223.1)">APROBADO</text>
<text x="29.5" y="229.9" transform="rotate(-90 29.5 229.9)">REVISIÓN N°</text>
<text x="36.7" y="233.7" transform="rotate(-90 36.7 233.7)">V°B°</text>
<text x="27.8" y="241.7">DISEÑO:</text>
<text x="27.8" y="246.1">DIBUJO:</text>
<text x="40.9" y="251.3">ELPU</text>
<text x="40.9" y="256">ELPU</text>
<text x="27.8" y="260.8">FECHA:</text>
<text x="39.6" y="260.8">NOV-2025</text>
</g>
<g font-size="2.1">
<text x="47.4" y="228.9">ITEM</text>
<text x="101" y="228.8">DESCRIPCION</text>
<text x="161.7" y="228.8">CANT</text>
<text x="168.6" y="228.8">UND.</text>
</g>
<g font-size="1.8">
<text x="48.9" y="217.2">03</text>
<text x="49" y="221">02</text>
<text x="55.1" y="217.2">CONDUCTOR DE ALEACION DE ALUMINIO AAAC Seg. Req.</text>
<text x="55.1" y="221">CONECTOR DE DOBLE VÍA AL/AL PARA CONDUCTOR DE 25/25 mm²</text>
<text x="163.9" y="217.2">---</text>
<text x="163.9" y="221">04</text>
<text x="169.1" y="217.2">Mts.</text>
<text x="169.1" y="221">Unid.</text>
<text x="49" y="224.8">01</text>
<text x="55.1" y="224.8">POSTE DE CONCRETO ARMADO EXISTENTE.</text>
<text x="163.9" y="224.8">---</text>
<text x="169.1" y="224.8">Unid.</text>
</g>
<text font-size="1.7" x="27.9" y="251.1">REVISADO:</text>
<g font-size="1.6">
<text x="82" y="239.8">OBRA:</text>
<text x="39.2" y="241.5">ING. L.A.C.C.</text>
<text x="84.4" y="242.6">SISTEMA DE UTILIZACIÓN EN M.T., EN 13.2 KV, MONOFÁSICO PARA EL MEJORAMIENTO DEL</text>
<text x="86.6" y="244.9">SERVICIO DE EDUCACIÓN INICIAL DE LA I.E. ARICATO DEL DISTRITO DE PHARA DE LA</text>
<text x="39.2" y="246.1">ING. L.A.C.C.</text>
<text x="99" y="246.9">PROVINCIA DE SANDIA DEL DEPARTAMENTO DE PUNO</text>
<text x="27.9" y="256">APROBADO:</text>
</g>
<g font-size="1.4">
<text x="51.8" y="239.8">ENTIDAD:</text>
<text x="161.4" y="239.8">ESCALA:</text>
<text x="51.9" y="252">CONSULTOR:</text>
<text x="161.4" y="251.8">LAMINA N°:</text>
</g>
</svg>
